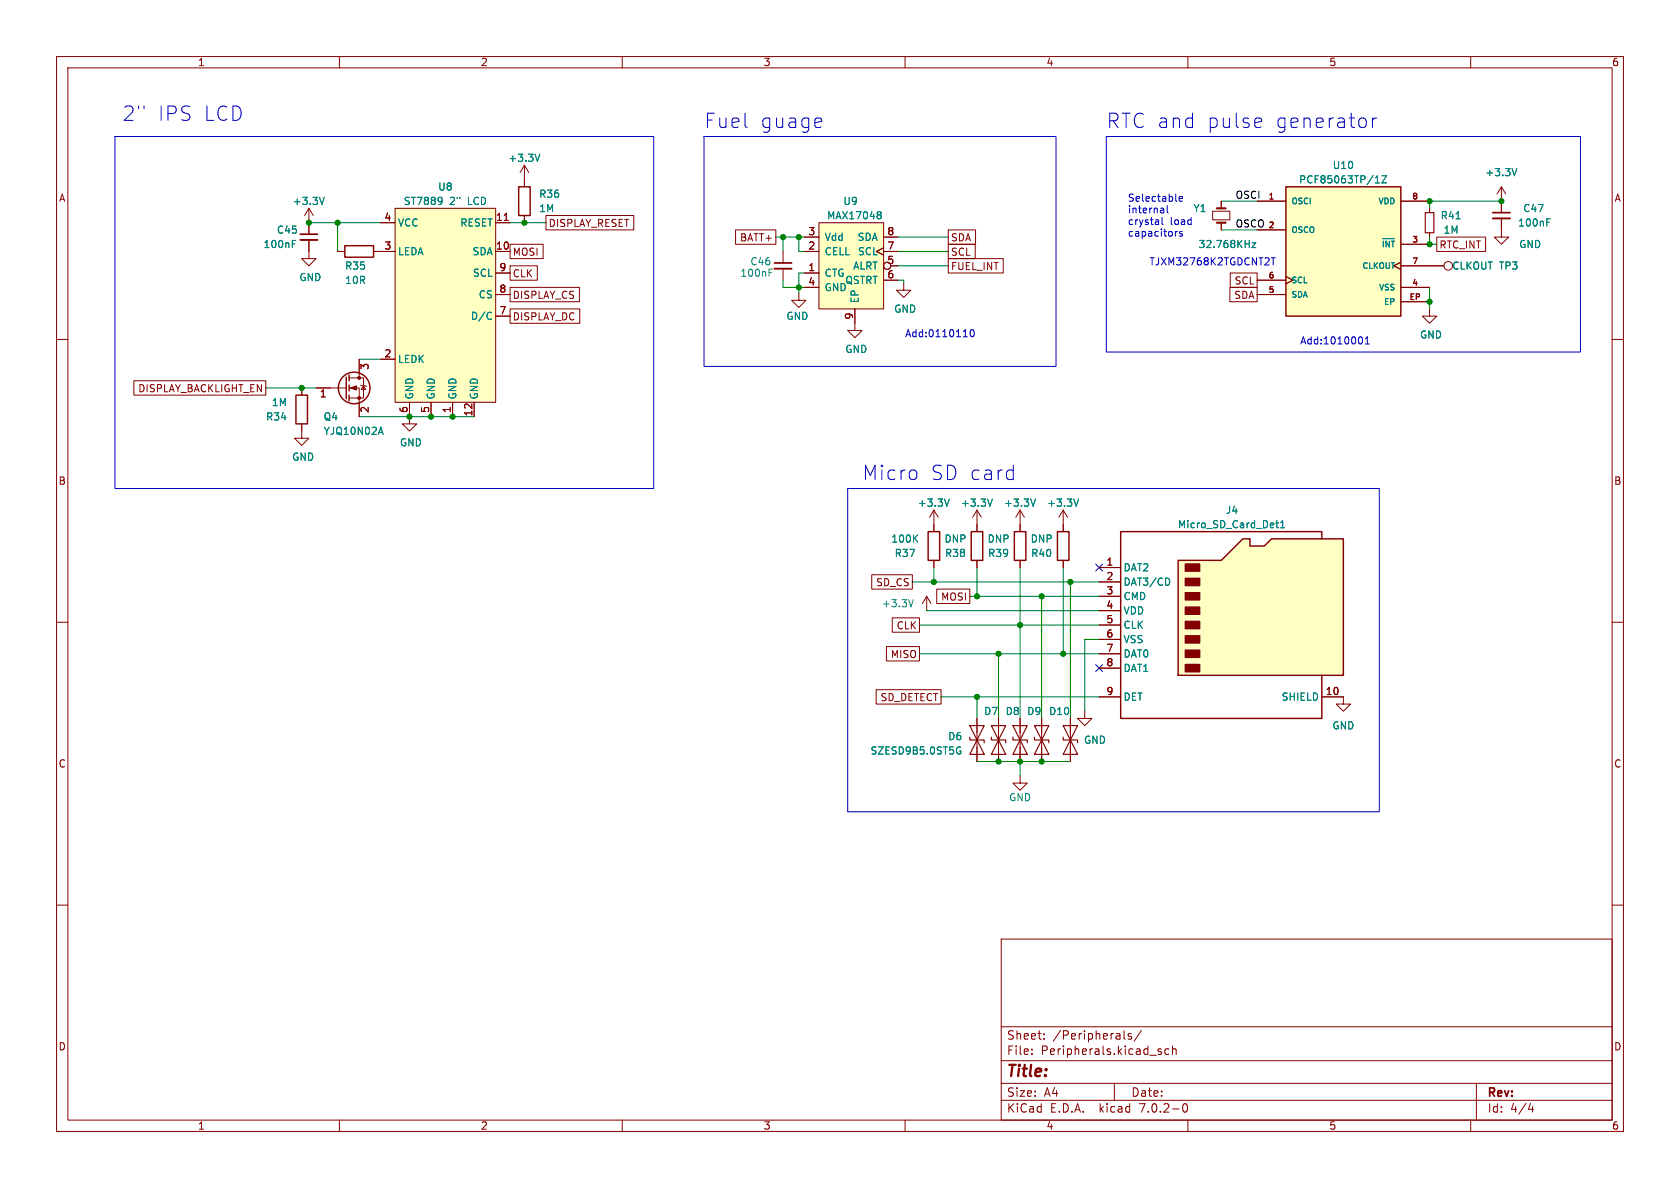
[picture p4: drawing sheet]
<svg xmlns="http://www.w3.org/2000/svg" width="297mm" height="210mm" viewBox="0 0 297 210" stroke-linecap="round" stroke-linejoin="round" font-family="sans-serif">
<g fill="none" stroke="#840000" stroke-width=".18">
<path d="M10 10h277v190h-277zM12 12h273v186h-273zM60 10v2M110 10v2M160 10v2M210 10v2M260 10v2M144.8 39.4h11.4v15.2h-11.4zM10 60h2M138.4 44.5v2M138.4 47.5v2M141.2 51.8v1.3h1.3l-1.3 1.3-1.2-1.3h1.2"/>
<path d="M142.2 48.3h2.6M142.2 44.5h2.6M142.2 41.9h2.6M142.2 50.8h2.6M151.1 54.6v3.8h1.3l-1.3 1.3-1.2-1.3h1.2M156.2 43.8l-1.3 .7 1.3 .6M156.2 44.5h2.5M156.2 41.9h2.5M156.2 49.5h2.5M157.5 47h1.2M159.8 50v1.3h1.2l-1.2 1.3-1.3-1.3h1.3M285 60h2"/>
<path d="M165.1 90.2l-.8 1.2M165.1 90.2v2.5M165.1 90.2l.8 1.2M172.7 92.7v1.3M172.7 99.1v1.2M188 92.7v1.3M188 99.1v1.2M10 110h2M163.8 105.4l-.7 1.3M163.8 105.4v2.6M163.8 105.4l.8 1.3M285 110h2"/>
<path d="M172.7 127v7.6M176.5 127v7.6M180.3 127v7.6M184.1 127v7.6M189.2 127v7.6M10 160h2M285 160h2M177 166h108v32h-108zM60 198v2M110 198v2M160 198v2M177 194.5h108"/>
<path d="M177 191.5h108M177 187.5h108M177 181.5h108M182.4 186.3v.1M182.4 185.5v.1M184.6 183.6v.1M184.6 182.8v.1M197 191.5v3M198.7 182.2v1.3l.2 .2M200 182.8l-.4-.1-.2 .2 .1 .2 .5 .2v.3h-.6M201.8 182.1l-1.3 2M204.9 185.9l.4 .1 .1 .2-.3 .2h-.2"/>
<path d="M204.9 185.4l.4 .1M206.6 185.5l-.4-.1-.3 .3v.4l.2 .2h.5M207.3 185.5l.2-.1 .4 .1v.9M207.3 184.9v1.5M209.2 195.2l.2-.1a.81 .81 0 0 1 .6 .6 .81 .81 0 0 1-.3 .8l-.1 .1a.81 .81 0 0 1-.4-1.4zM210 198v2M260 198v2M261 191.5v6.5M270.2 196.1h.9M270.9 195.6v1"/>
<circle cx="156.8" cy="47" r=".63"/>
</g>
<g fill="none" stroke="#840000" stroke-width=".2">
<path d="M171.4 130.3v.5h2.6v.5M171.4 128.3h2.6l-1.3 2.5zM172.7 130.8l1.3 2.6h-2.6zM175.3 130.3v.5h2.5v.5M175.3 128.3h2.5l-1.3 2.5zM176.5 130.8l1.3 2.6h-2.5zM179.1 130.3v.5h2.5v.5M179.1 128.3h2.5l-1.3 2.5zM180.3 130.8l1.3 2.6h-2.5zM182.9 130.3v.5h2.5v.5M182.9 128.3h2.5l-1.3 2.5zM184.1 130.8l1.3 2.6h-2.5z"/>
<path d="M188 130.3v.5h2.5v.5M188 128.3h2.5l-1.3 2.5zM189.2 130.8l1.3 2.6h-2.5z"/>
</g>
<path d="M171.7 94h2v5.1h-2zM186.9 94h2.1v5.1h-2.1z" fill="none" stroke="#840000" stroke-width=".25"/>
<path d="M144.8 39.4h11.4v15.2h-11.4z" fill="#ffffc2" stroke="#ffffc2" stroke-width=".18"/>
<path d="M155.3 37.4h.2l.3 .3-.3 .3M155.3 38h.2M155.5 38l.3 .2v.2l-.3 .3h-.2M136 47.6h.6M167.8 88.2l-.4 1.3M161.5 106l-.5 1.3M169.3 132.1h.5M169.6 132.8h.3v.4l-.3 .1-.3-.1" fill="none" stroke="#008484" stroke-width=".18"/>
<path d="M136.9 47.5h3.1" fill="none" stroke="#840000" stroke-width=".33"/>
<path d="M136.9 46.5h3.1" fill="none" stroke="#840000" stroke-width=".3"/>
<path d="M208.3 99.1h7.6l3.8-3.8h1.3v1.2h2.5l1.3-1.2h12.7v24.1h-29.2z" fill="#ffffc2"/>
<g fill="#840000" stroke="#840000" stroke-width=".25">
<path d="M209.5 117.5h2.6v1.2h-2.6z"/>
<path d="M209.5 114.9h2.6v1.3h-2.6z"/>
<path d="M209.5 112.4h2.6v1.3h-2.6z"/>
<path d="M209.5 109.9h2.6v1.2h-2.6z"/>
<path d="M209.5 107.3h2.6v1.3h-2.6z"/>
<path d="M209.5 104.8h2.6v1.2h-2.6z"/>
<path d="M209.5 102.2h2.6v1.3h-2.6z"/>
<path d="M209.5 99.7h2.6v1.3h-2.6z"/>
</g>
<g fill="none" stroke="#840000" stroke-width=".25">
<path d="M91.7 33h2v5.1h-2zM227.3 33h20.3v22.9h-20.3zM61 43.4h5v2.1h-5zM52.3 69.9h2.1v5h-2.1zM61.2 66.7v3.8M61.7 66.3v1M61.7 68.1v1M61.7 69.9v1M164.1 94h2v5.1h-2zM179.3 94h2.1v5.1h-2.1zM208.3 99.1h7.6l3.8-3.8h1.3v1.2h2.5l1.3-1.2h12.7v24.1h-29.2zM233.7 95.3v-1.3h-35.6v33h35.6v-7.6"/>
<circle cx="62.6" cy="68.6" r="2.79"/>
</g>
<g fill="none" stroke="#840000" stroke-width=".18">
<path d="M54.6 36.8v4.6M54.6 36.8l-.8 1.3M54.6 36.8l.8 1.3M67.3 39.4h2.5M69.8 36.8h17.8v34.3h-17.8zM87.6 39.4h2.6M89.1 39h.8M92.7 29.2l-.8 1.3M92.7 29.2v3.8M92.7 38.1v1.3M92.7 29.2l.8 1.3M96.5 38.1h15.5v2.5h-15.5z"/>
<path d="M214.4 37.3h3v1.6h-3zM215.9 35.6v1.2M215.9 39.4v1.2M222.2 35.6h5.1M247.6 35.6h5.1M252.7 36.8v.8M265.4 38.6v3.3h1.3l-1.3 1.3-1.2-1.3h1.2M265.4 33v4.6M265.4 33l-.7 1.3M265.4 33l.8 1.3M54.6 42.4v3.3h1.3l-1.3 1.3-1.3-1.3h1.3M59.7 44.5h1.3"/>
<path d="M66 44.5h3.8M87.6 52.1h2.6M87.6 44.5h2.6M87.6 55.9h2.6M87.6 48.3h2.6M90.2 54.6h12.3v2.6h-12.3zM90.2 43.2h5.8v2.5h-5.8zM90.2 47h4.8v2.5h-4.8zM90.2 50.8h12.2v2.5h-12.2zM130 40.6h7.2v2.6h-7.2zM142.2 50.8h2.6M142.2 44.5h2.6"/>
<path d="M142.2 48.3h2.6M142.2 41.9h2.6M151.1 54.6v2.6M156.2 43.8l-1.3 .7 1.3 .6M156.2 49.5h2.5M156.2 44.5h2.5M156.2 41.9h2.5M157.5 47h1.2M167.6 45.7h9.8v2.6h-9.8zM167.6 40.6h4.9v2.6h-4.9zM167.6 43.2h4.8v2.5h-4.8zM217.4 50.8h4.8v2.5h-4.8z"/>
<path d="M217.5 48.3h4.7v2.5h-4.7zM222.2 52.1h5.1M222.2 49.5h5.1M222.2 40.6h5.1M227.3 48.9l1.3 .6-1.3 .7M247.6 46.4l-1.2 .6 1.2 .6M247.6 47h7.7M247.6 43.2h5.1M247.6 50.8h5.1M247.6 53.3h5.1M252.7 54.6v1.3h1.3l-1.3 1.3-1.2-1.3h1.2M252.7 41.1v.8"/>
<path d="M254 41.9h8.6v2.6h-8.6zM23.7 67.3h23.3v2.6h-23.3zM53.3 74.9v2.6h1.3l-1.3 1.2-1.2-1.2h1.2M53.3 68.6v1.3M55.9 68.6h5.3M61.7 68.6h1.8v5.1M61.7 66.8h2.6v3.6h-2.6M63.5 63.5v3.3M63.8 68.1l.1 .1h.7l.2 .1M64.3 68.2l.3 .6h-.7zM67.3 63.5h2.5M72.4 71.1v3.8h1.3l-1.3 1.3-1.3-1.3h1.3"/>
<path d="M76.2 71.1v2.6M80 71.1v2.6M83.8 71.1v2.6M165.1 92.7v1.3M165.1 99.1v1.2M172.7 90.2l-.7 1.2M172.7 90.2v3.8M172.7 99.1v1.2M172.7 90.2l.8 1.2M180.3 90.2v3.8M180.3 99.1v1.2M180.3 90.2l-.7 1.2"/>
<path d="M180.3 90.2l.8 1.2M188 90.2l-.8 1.2M188 90.2v3.8M188 99.1v1.2M188 90.2l.7 1.2M154.1 101.6h7.2v2.5h-7.2zM156.7 114.3h5.9v2.5h-5.9zM157.7 109.2h4.9v2.6h-4.9zM165.6 104.1h5.8v2.6h-5.8zM194.3 100.3h3.8M194.3 102.9h3.8M194.3 105.4h3.8"/>
<path d="M194.3 108h3.8M194.3 110.5h3.8M194.3 113h3.8M194.3 115.6h3.8M194.3 118.1h3.8M154.9 121.9h11.5v2.6h-11.5zM172.7 127v2.5M172.7 132.1v2.5M176.5 127v2.5M176.5 132.1v2.5M180.3 137.2v1.2h-1.2l1.2 1.3 1.3-1.3h-1.3M180.3 127v2.5"/>
<path d="M180.3 132.1v2.5M184.1 127v2.5M184.1 132.1v2.5M189.2 127v2.5M189.2 132.1v2.5M191.8 125.7v1.3h1.2l-1.2 1.3-1.3-1.3h1.3M194.3 123.2h3.8M233.7 123.2h3.8v1.3h1.3l-1.3 1.2-1.3-1.2h1.3"/>
<circle cx="156.8" cy="47" r=".63"/>
<circle cx="256" cy="47" r=".76"/>
</g>
<g fill="none" stroke="#008484" stroke-width=".18">
<path d="M57.3 34.9l-.4 1.2M78 34.9l.1 .1a1.07 1.07 0 0 1-.1 1M78.2 35.4l-.2 .2M95.4 27.3l-.4 1.2M155.3 37.4h.2l.3 .3-.3 .3M155.3 38h.2M155.5 38l.3 .2v.2l-.3 .3h-.2M243.1 32.3h.8M243.4 31.2l.1-.1v1.2M244.3 31.1h.8l-.8 1.2h.8M268.2 29.8l-.5 1.3M273.5 38.7h.6"/>
<path d="M51.7 42.5h.6M86.6 55.2l.3 .1M86.9 56.3l-.3 .2M221.3 42.9h.7l-.7 .9h.7M244.4 42.2h2.1M244.6 42.6v1M245.6 42.6v1l-.6-1v1M246 42.6h.5M246.2 42.6v1M67 76.4h.6M67.3 75.5l.4 1.3M167.8 88.2l-.4 1.3"/>
<path d="M175.4 88.2l-.4 1.3M183.1 88.2l-.5 1.3M190.7 88.2l-.4 1.3M225.5 92.5h.5M225.7 93.1l.3 .2M226.4 93.3h.7M226.4 92.4l.4-.4v1.3M206.7 102.4l.1 .3-.1 .6M169.3 132.1h.5M169.6 132.8h.3v.4l-.3 .1-.3-.1"/>
</g>
<path d="M263.9 38.6h3.1M53.1 42.4h3" fill="none" stroke="#840000" stroke-width=".33"/>
<path d="M263.9 37.6h3.1M53.1 41.4h3" fill="none" stroke="#840000" stroke-width=".3"/>
<path d="M252 37.6h1.5v3.5h-1.5z" fill="none" stroke="#840000" stroke-width=".2"/>
<g fill="#840000" stroke="#840000" stroke-width=".18">
<path d="M62 68.6l1-.4v.8z"/>
<circle cx="63.5" cy="70.4" r=".25"/>
<circle cx="63.5" cy="66.8" r=".25"/>
</g>
<path d="M215.1 39.4h1.6M215.1 36.8h1.6" fill="none" stroke="#840000" stroke-width=".38"/>
<g fill="#ffffc2" stroke="#ffffc2" stroke-width=".18">
<path d="M227.3 33h20.3v22.9h-20.3z"/>
<path d="M69.8 36.8h17.8v34.3h-17.8z"/>
</g>
<g fill="none" stroke="#0000c2" stroke-width=".18">
<path d="M20.3 24.1h95.3v62.3h-95.3zM124.5 24.1h62.2v40.7h-62.2zM145.1 21l.2 .5-1.2 .2M195.6 24.1h83.8v38.1h-83.8zM205.4 38.4v1.1l.2 .2M205.7 36.9v.7M205.7 37.6h-.1M205.7 37.1l-.1 .1M206.3 36.4v1.1l.2 .1M208.5 35.2l.6-.2-.1-.2-.4-.1-.1 .2v.6h.5M222.2 20.9l.7 .1 .1 .5-1.2 .2M222.9 22.4l-.7 .1"/>
<path d="M241.4 21.1l.1 .2v.8l-.1 .2M242.6 20.9v1.6M243.4 20.9a.65 .65 0 0 0-.8 .4M171.6 58.4l.2-.1a.68 .68 0 0 1 .5 .6 .68 .68 0 0 1-.5 .6l-.2-.1-.1-.3zM208.2 40.9l-.3 .1M209 41l-.3-.1-.2 .2 .1 .2 .4 .1v.3h-.5M224.7 45.6h.8M225.1 45.6v1.2M240.6 59.5a.79 .79 0 0 1 0 1.3M241.4 59.9l.3-.4v1.3M241.4 60.8h.7M149.9 86.4h93.9v57.1h-93.9z"/>
<path d="M178.9 83.1l.2 .1M179.1 82.2v2.6M179.1 84.7l-.2 .1"/>
</g>
<g fill="none" stroke="#008400" stroke-width=".18">
<path d="M54.6 39.4h12.7M59.7 39.4v5.1M90.2 39.4h6.3M215.9 35.6h6.3M265.4 35.6h-12.7v1.2M137.2 41.9h5M138.4 49.5v1.3h3.8M138.4 41.9v2.6M141.2 41.9v2.6h1M142.2 48.3h-1v3.5M158.7 49.5h1.1v.5M158.7 41.9h8.9"/>
<path d="M158.7 44.5h8.9M158.7 47h8.9M215.9 40.6h6.3M252.7 41.9v1.3h1.3M252.7 50.8v3.8M47 68.6h8.9M63.5 73.7h20.3M63.5 63.5h3.8M161.3 102.9h33M162.6 115.6h31.7M162.6 110.5h31.7M163.8 108h30.5"/>
<path d="M165.1 100.3v2.6M171.4 105.4h22.9M172.7 100.3v5.1M176.5 115.6v11.4M180.3 100.3v26.7M184.1 105.4v21.6M188 100.3v15.3M189.2 102.9v24.1M194.3 113h-2.5v12.7M166.4 123.2h27.9M172.7 123.2v3.8M172.7 134.6h16.5"/>
<path d="M180.3 134.6v2.6"/>
</g>
<path d="M193.7 99.7l1.2 1.2M194.9 99.7l-1.2 1.2M193.7 117.5l1.2 1.2M194.9 117.5l-1.2 1.2" fill="none" stroke="#000084" stroke-width=".18"/>
<g fill="#008400" stroke="#008400" stroke-width=".18">
<circle cx="138.4" cy="41.9" r=".46"/>
<circle cx="141.2" cy="41.9" r=".46"/>
<circle cx="141.2" cy="50.8" r=".46"/>
<circle cx="189.2" cy="102.9" r=".46"/>
<circle cx="265.4" cy="35.6" r=".46"/>
<circle cx="252.7" cy="53.3" r=".46"/>
<circle cx="252.7" cy="43.2" r=".46"/>
<circle cx="252.7" cy="35.6" r=".46"/>
<circle cx="165.1" cy="102.9" r=".46"/>
<circle cx="180.3" cy="110.5" r=".46"/>
<circle cx="184.1" cy="105.4" r=".46"/>
<circle cx="188" cy="115.6" r=".46"/>
<circle cx="172.7" cy="105.4" r=".46"/>
<circle cx="80" cy="73.7" r=".46"/>
<circle cx="76.2" cy="73.7" r=".46"/>
<circle cx="72.4" cy="73.7" r=".46"/>
<circle cx="54.6" cy="39.4" r=".46"/>
<circle cx="59.7" cy="39.4" r=".46"/>
<circle cx="53.3" cy="68.6" r=".46"/>
<circle cx="92.7" cy="39.4" r=".46"/>
<circle cx="176.5" cy="115.6" r=".46"/>
<circle cx="184.1" cy="134.6" r=".46"/>
<circle cx="172.7" cy="123.2" r=".46"/>
<circle cx="176.5" cy="134.6" r=".46"/>
<circle cx="180.3" cy="134.6" r=".46"/>
</g>
<g font-size="3.5" fill="#0000c2">
<text x="21.6" y="21.6">2&quot;</text>
<text x="27.8" y="21.6">IPS LCD</text>
<text x="124.5" y="22.9">Fuel</text>
<text x="134.3" y="22.9">guage</text>
<text x="195.6" y="22.9">RTC and</text>
<text x="213.1" y="22.9">pulse</text>
<text x="225.1" y="22.9">generator</text>
<text x="152.4" y="85.1">Micro</text>
<text x="164.4" y="85.1">SD card</text>
</g>
<text font-size="2.8" fill="#840000" x="178" y="190.8">Title:</text>
<g font-size="2.1" fill="#840000">
<text x="178" y="183.9">Sheet:</text>
<text x="186.2" y="183.9">/Peripherals/</text>
<text x="178" y="186.6">File:</text>
<text x="184" y="186.6">Peripherals.kicad_sch</text>
<text x="178" y="196.8">KiCad</text>
<text x="178" y="194">Size:</text>
<text x="184.6" y="194">A4</text>
<text x="185.7" y="196.8">E.D.A.</text>
<text x="194.4" y="196.8">kicad</text>
<text x="200" y="194">Date:</text>
<text x="201.5" y="196.8">7.0.2-0</text>
<text x="263" y="194.2">Rev:</text>
<text x="263" y="196.8">Id:</text>
<text x="267" y="196.8">4/4</text>
</g>
<g font-size="1.8" fill="#840000">
<text x="35" y="11.8">1</text>
<text x="85" y="11.8">2</text>
<text x="135" y="11.8">3</text>
<text x="185" y="11.8">4</text>
<text x="235" y="11.8">5</text>
<text x="285" y="11.8">6</text>
<text x="10.4" y="35.8">A</text>
<text x="285.4" y="35.8">A</text>
<text x="67.9" y="39.1">4</text>
<text x="87.6" y="39.1">11</text>
<text x="97" y="40.3">DISPLAY_RESET</text>
<text x="142.8" y="41.7">3</text>
<text x="156.8" y="41.7">8</text>
<text x="67.9" y="44.2">3</text>
<text x="87.6" y="44.2">10</text>
<text x="90.6" y="45.4">MOSI</text>
<text x="130.7" y="42.8">BATT+</text>
<text x="142.8" y="44.2">2</text>
<text x="156.8" y="46.7">5</text>
<text x="156.8" y="44.2">7</text>
<text x="168.1" y="47.9">FUEL_INT</text>
<text x="168.1" y="42.8">SDA</text>
<text x="168.1" y="45.4">SCL</text>
<text x="254.5" y="44.1">RTC_INT</text>
<text x="88.2" y="51.8">8</text>
<text x="88.2" y="48">9</text>
<text x="90.6" y="49.2">CLK</text>
<text x="90.6" y="53">DISPLAY_CS</text>
<text x="142.8" y="48">1</text>
<text x="142.8" y="50.5">4</text>
<text x="156.8" y="49.3">6</text>
<text x="218.1" y="53">SDA</text>
<text x="218.1" y="50.4">SCL</text>
<text x="88.2" y="55.6">7</text>
<text x="90.6" y="56.8">DISPLAY_DC</text>
<text x="150.9" y="56.5" transform="rotate(-90 150.9 56.5)">9</text>
<text x="65.4" y="65.4" transform="rotate(-90 65.4 65.4)">3</text>
<text x="67.9" y="63.2">2</text>
<text x="24.3" y="69.5">DISPLAY_BACKLIGHT_EN</text>
<text x="56.5" y="70.5">1</text>
<text x="65.4" y="73.1" transform="rotate(-90 65.4 73.1)">2</text>
<text x="72.1" y="73.1" transform="rotate(-90 72.1 73.1)">6</text>
<text x="75.9" y="73.1" transform="rotate(-90 75.9 73.1)">5</text>
<text x="79.8" y="73.1" transform="rotate(-90 79.8 73.1)">1</text>
<text x="83.6" y="73.7" transform="rotate(-90 83.6 73.7)">12</text>
<text x="10.3" y="85.8">B</text>
<text x="285.3" y="85.8">B</text>
<text x="195.5" y="100.1">1</text>
<text x="154.8" y="103.8">SD_CS</text>
<text x="166.3" y="106.3">MOSI</text>
<text x="195.5" y="102.6">2</text>
<text x="195.5" y="105.2">3</text>
<text x="195.5" y="107.7">4</text>
<text x="158.4" y="111.4">CLK</text>
<text x="195.5" y="110.2">5</text>
<text x="195.5" y="112.8">6</text>
<text x="157.4" y="116.5">MISO</text>
<text x="195.5" y="115.3">7</text>
<text x="195.5" y="117.9">8</text>
<text x="155.5" y="124.1">SD_DETECT</text>
<text x="195.5" y="122.9">9</text>
<text x="234.3" y="122.9">10</text>
<text x="10.3" y="135.8">C</text>
<text x="285.3" y="135.8">C</text>
<text x="10.3" y="185.8">D</text>
<text x="285.3" y="185.8">D</text>
<text x="35" y="199.8">1</text>
<text x="85" y="199.8">2</text>
<text x="135" y="199.8">3</text>
<text x="185" y="199.8">4</text>
<text x="235" y="199.8">5</text>
<text x="285" y="199.8">6</text>
</g>
<g font-size="1.8" fill="#008484">
<text x="89.8" y="28.8">+3.3V</text>
<text x="77.4" y="33.8">U8</text>
<text x="95.3" y="35.1">R36</text>
<text x="229.6" y="32.6">PCF85063TP/1Z</text>
<text x="235.6" y="30">U10</text>
<text x="262.5" y="31.3">+3.3V</text>
<text x="48.9" y="41.5">C45</text>
<text x="51.7" y="36.4">+3.3V</text>
<text x="70.4" y="40.2">VCC</text>
<text x="71.3" y="36.4">ST7889</text>
<text x="79.4" y="36.4">2&quot;</text>
<text x="81.2" y="40.2">RESET</text>
<text x="82.7" y="36.4">LCD</text>
<text x="95.3" y="37.7">1M</text>
<text x="146.2" y="38.9">MAX17048</text>
<text x="149" y="36.4">U9</text>
<text x="210.9" y="37.7">Y1</text>
<text x="254.6" y="38.9">R41</text>
<text x="255.1" y="41.5">1M</text>
<text x="268.3" y="40.2">100nF</text>
<text x="269.2" y="37.7">C47</text>
<text x="46.5" y="44">100nF</text>
<text x="60.9" y="47.8">R35</text>
<text x="70.4" y="45.3">LEDA</text>
<text x="83.4" y="45.3">SDA</text>
<text x="132.6" y="47.1">C46</text>
<text x="145.8" y="45.3">CELL</text>
<text x="145.8" y="42.7">Vdd</text>
<text x="150.7" y="47.8">ALRT</text>
<text x="151.5" y="42.7">SDA</text>
<text x="151.6" y="45.3">SCL</text>
<text x="211.8" y="44">32.768KHz</text>
<text x="256.7" y="47.8">CLKOUT TP3</text>
<text x="268.5" y="44">GND</text>
<text x="52.9" y="49.8">GND</text>
<text x="60.9" y="50.4">10R</text>
<text x="83.5" y="49.1">SCL</text>
<text x="84.5" y="52.9">CS</text>
<text x="130.8" y="49.1">100nF</text>
<text x="145.8" y="49.1">CTG</text>
<text x="145.8" y="51.6">GND</text>
<text x="149.3" y="50.4">QSTRT</text>
<text x="152" y="53.6" transform="rotate(-90 152 53.6)">EP</text>
<text x="83.1" y="56.7">D/C</text>
<text x="139" y="56.7">GND</text>
<text x="158" y="55.4">GND</text>
<text x="70.4" y="64.3">LEDK</text>
<text x="149.4" y="62.5">GND</text>
<text x="251" y="60">GND</text>
<text x="48" y="71.9">1M</text>
<text x="73.2" y="70.6" transform="rotate(-90 73.2 70.6)">GND</text>
<text x="77" y="70.6" transform="rotate(-90 77 70.6)">GND</text>
<text x="80.8" y="70.6" transform="rotate(-90 80.8 70.6)">GND</text>
<text x="84.6" y="70.6" transform="rotate(-90 84.6 70.6)">GND</text>
<text x="47" y="74.5">R34</text>
<text x="57.2" y="74.5">Q4</text>
<text x="57.2" y="77">YJQ10N02A</text>
<text x="51.6" y="81.6">GND</text>
<text x="70.6" y="79.1">GND</text>
<text x="162.2" y="89.7">+3.3V</text>
<text x="169.8" y="89.7">+3.3V</text>
<text x="177.4" y="89.7">+3.3V</text>
<text x="185.1" y="89.7">+3.3V</text>
<text x="208.2" y="93.5">Micro_SD_Card_Det1</text>
<text x="216.7" y="91">J4</text>
<text x="157.5" y="96.1">100K</text>
<text x="158.1" y="98.6">R37</text>
<text x="166.9" y="96.1">DNP</text>
<text x="167" y="98.6">R38</text>
<text x="174.5" y="96.1">DNP</text>
<text x="174.6" y="98.6">R39</text>
<text x="182.2" y="96.1">DNP</text>
<text x="182.2" y="98.6">R40</text>
<text x="198.6" y="101.2">DAT2</text>
<text x="155.8" y="107.5">+3.3V</text>
<text x="198.6" y="103.7">DAT3/CD</text>
<text x="198.6" y="106.2">CMD</text>
<text x="198.6" y="108.8">VDD</text>
<text x="198.6" y="111.3">CLK</text>
<text x="198.6" y="113.9">VSS</text>
<text x="198.6" y="116.4">DAT0</text>
<text x="198.6" y="118.9">DAT1</text>
<text x="198.6" y="124">DET</text>
<text x="226.5" y="124">SHIELD</text>
<text x="167.6" y="131">D6</text>
<text x="173.9" y="126.6">D7</text>
<text x="177.7" y="126.6">D8</text>
<text x="181.5" y="126.6">D9</text>
<text x="185.4" y="126.6">D10</text>
<text x="191.6" y="131.6">GND</text>
<text x="235.5" y="129.1">GND</text>
<text x="153.8" y="133.5">SZESD9B5.0ST5G</text>
<text x="178.3" y="141.8">GND</text>
</g>
<g font-size="1.8" fill="#0000c2">
<text x="199.4" y="35.7">Selectable</text>
<text x="199.4" y="37.8">internal</text>
<text x="199.4" y="39.9">crystal</text>
<text x="199.4" y="41.9">capacitors</text>
<text x="206.9" y="39.9">load</text>
<text x="203.2" y="47">TJXM32768K2TGDCNT2T</text>
<text x="160" y="59.7">Add:0110110</text>
<text x="229.9" y="61">Add:1010001</text>
</g>
<g font-size="1.8">
<text x="218.4" y="35.2">OSCI</text>
<text x="218.4" y="40.3">OSCO</text>
</g>
<g font-size="1.4" fill="#840000">
<text x="224.2" y="35.3">1</text>
<text x="249.6" y="35.3">8</text>
<text x="224.2" y="40.4">2</text>
<text x="249.6" y="42.9">3</text>
<text x="249.6" y="46.7">7</text>
<text x="224.2" y="51.8">5</text>
<text x="224.2" y="49.3">6</text>
<text x="249.1" y="53.1">EP</text>
<text x="249.6" y="50.5">4</text>
</g>
<g font-size="1.4" fill="#008484">
<text x="228.3" y="36.3">OSCI</text>
<text x="228.3" y="41.3">OSCO</text>
<text x="243.6" y="36.3">VDD</text>
<text x="240.7" y="47.7">CLKOUT</text>
<text x="228.3" y="52.8">SDA</text>
<text x="228.3" y="50.2">SCL</text>
<text x="243.7" y="51.5">VSS</text>
<text x="244.5" y="54">EP</text>
</g>
</svg>
